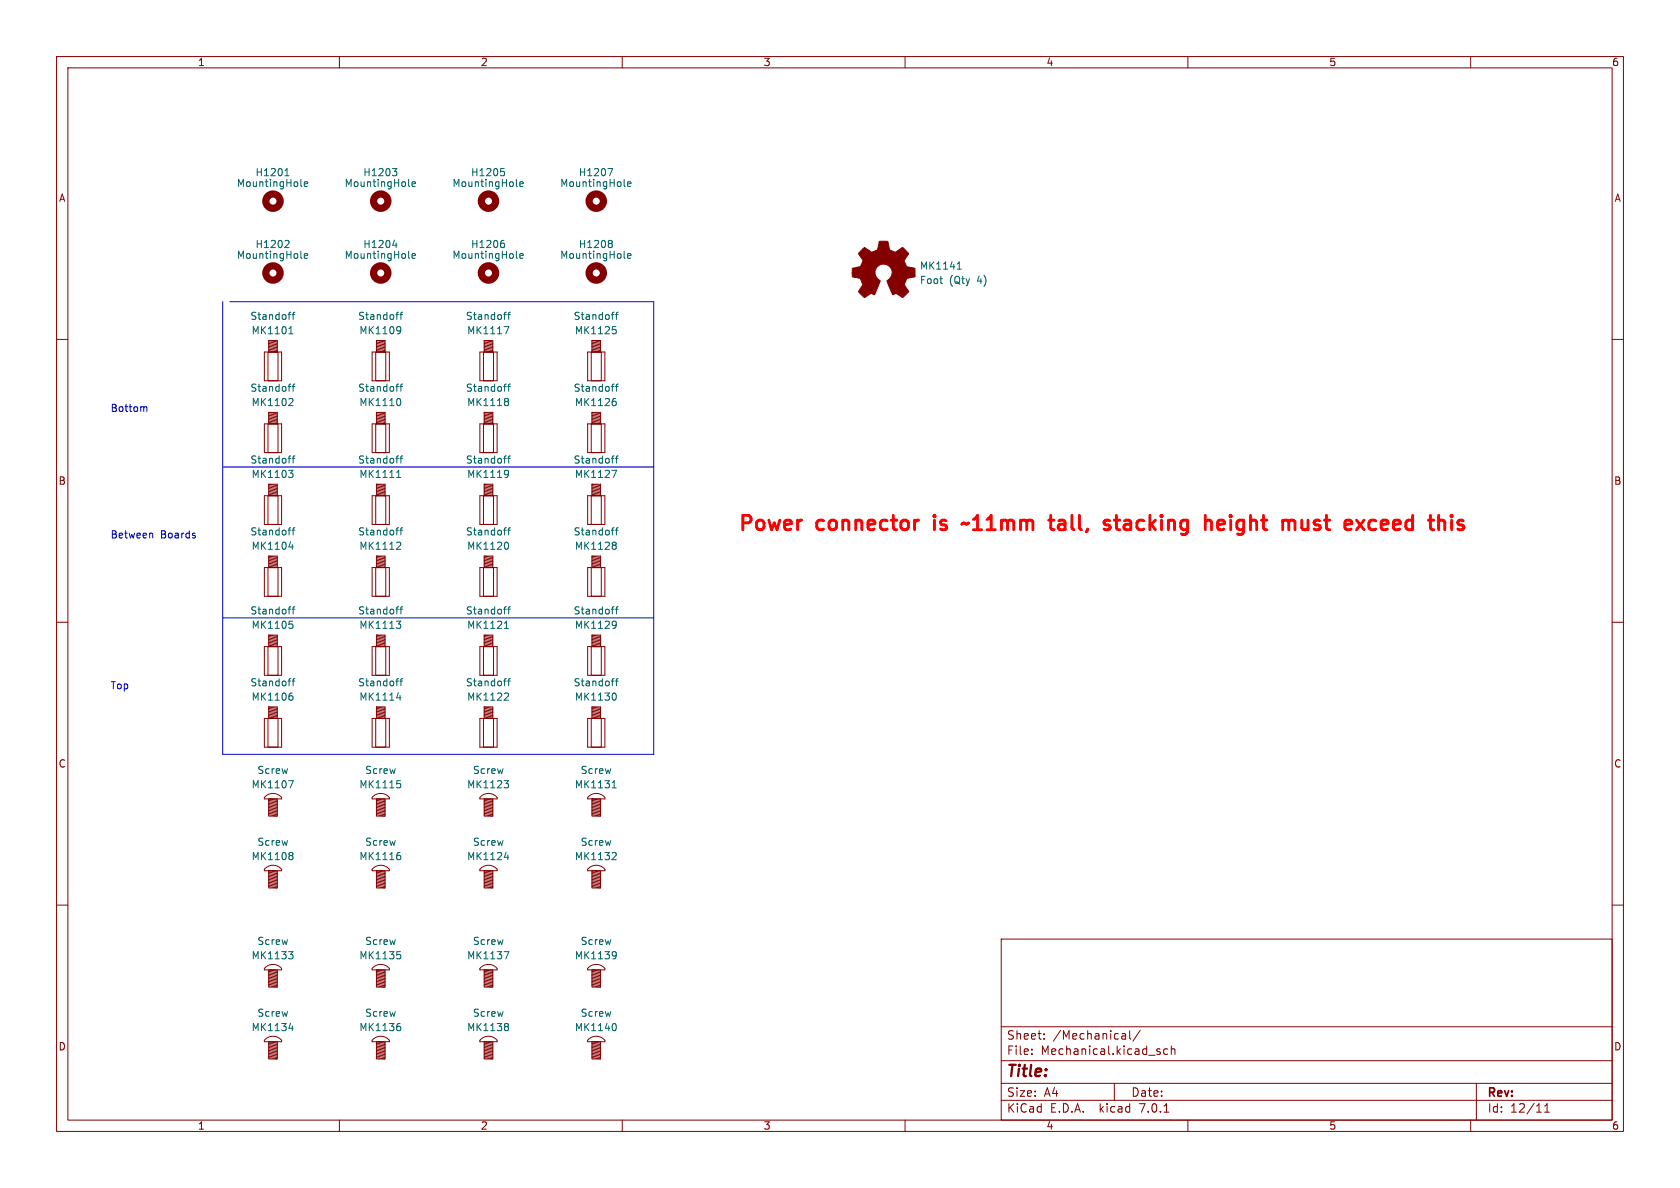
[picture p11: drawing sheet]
<svg xmlns="http://www.w3.org/2000/svg" width="297mm" height="210mm" viewBox="0 0 297 210" stroke-linecap="round" stroke-linejoin="round" font-family="sans-serif">
<g fill="none" stroke="#840000" stroke-width=".18">
<path d="M10 10h277v190h-277zM12 12h273v186h-273zM60 10v2M110 10v2M160 10v2M210 10v2M260 10v2M10 60h2M285 60h2M46.7 74.9v5.1zM46.7 74.9h3.1zM46.7 62.2v5.1z"/>
<path d="M46.7 62.2h3.1zM46.7 67.3h3.1zM47.4 74.9h1.7v5.1h-1.7zM47.4 62.2h1.7v5.1h-1.7zM47.5 74.9h1.5zM47.5 72.9v2zM47.5 72.9h1.5zM47.5 62.2h1.5zM47.5 60.2v2zM47.5 60.2h1.5zM47.5 74.7l1.5 .2M47.5 74.4l1.5 .3"/>
<path d="M47.5 74.2l1.5 .2M47.5 73.9l1.5 .3M47.5 73.7l1.5 .2M47.5 73.4l1.5 .3M47.5 73.2l1.5 .2M47.5 72.9l1.5 .3M47.5 62l1.5 .2M47.5 61.7l1.5 .3M47.5 61.5l1.5 .2M47.5 61.2l1.5 .3M47.5 61l1.5 .2M47.5 60.7l1.5 .3"/>
<path d="M47.5 60.5l1.5 .2M47.5 60.2l1.5 .3M49 72.9v2zM49 60.2v2zM49.8 74.9v5.1zM49.8 62.2v5.1zM65.8 74.9v5.1zM65.8 74.9h3zM65.8 62.2v5.1zM65.8 62.2h3zM65.8 67.3h3zM66.4 74.9h1.8v5.1h-1.8z"/>
<path d="M66.4 62.2h1.8v5.1h-1.8zM66.5 74.9h1.6zM66.5 72.9v2zM66.5 72.9h1.6zM66.5 62.2h1.6zM66.5 60.2v2zM66.5 60.2h1.6zM66.5 74.7l1.6 .2M66.5 74.4l1.6 .3M66.5 74.2l1.6 .2M66.5 73.9l1.6 .3M66.5 73.7l1.6 .2"/>
<path d="M66.5 73.4l1.6 .3M66.5 73.2l1.6 .2M66.5 72.9l1.6 .3M66.5 62l1.6 .2M66.5 61.7l1.6 .3M66.5 61.5l1.6 .2M66.5 61.2l1.6 .3M66.5 61l1.6 .2M66.5 60.7l1.6 .3M66.5 60.5l1.6 .2M66.5 60.2l1.6 .3M68.1 72.9v2z"/>
<path d="M68.1 60.2v2zM68.8 74.9v5.1zM68.8 62.2v5.1zM84.8 62.2v5.1zM84.8 62.2h3.1zM84.8 67.3h3.1zM84.8 74.9v5.1zM84.8 74.9h3.1zM85.5 62.2h1.7v5.1h-1.7zM85.5 74.9h1.7v5.1h-1.7zM85.6 62.2h1.5zM85.6 60.2v2z"/>
<path d="M85.6 60.2h1.5zM85.6 74.9h1.5zM85.6 72.9v2zM85.6 72.9h1.5zM85.6 62l1.5 .2M85.6 61.7l1.5 .3M85.6 61.5l1.5 .2M85.6 61.2l1.5 .3M85.6 61l1.5 .2M85.6 60.7l1.5 .3M85.6 60.5l1.5 .2M85.6 60.2l1.5 .3"/>
<path d="M85.6 74.7l1.5 .2M85.6 74.4l1.5 .3M85.6 74.2l1.5 .2M85.6 73.9l1.5 .3M85.6 73.7l1.5 .2M85.6 73.4l1.5 .3M85.6 73.2l1.5 .2M85.6 72.9l1.5 .3M87.1 60.2v2zM87.1 72.9v2zM87.9 62.2v5.1zM87.9 74.9v5.1z"/>
<path d="M103.9 74.9v5.1zM103.9 74.9h3zM103.9 62.2v5.1zM103.9 62.2h3zM103.9 67.3h3zM104.5 74.9h1.8v5.1h-1.8zM104.5 62.2h1.8v5.1h-1.8zM104.6 74.9h1.6zM104.6 72.9v2zM104.6 72.9h1.6zM104.6 62.2h1.6zM104.6 60.2v2z"/>
<path d="M104.6 60.2h1.6zM104.6 74.7l1.6 .2M104.6 74.4l1.6 .3M104.6 74.2l1.6 .2M104.6 73.9l1.6 .3M104.6 73.7l1.6 .2M104.6 73.4l1.6 .3M104.6 73.2l1.6 .2M104.6 72.9l1.6 .3M104.6 62l1.6 .2M104.6 61.7l1.6 .3M104.6 61.5l1.6 .2"/>
<path d="M104.6 61.2l1.6 .3M104.6 61l1.6 .2M104.6 60.7l1.6 .3M104.6 60.5l1.6 .2M104.6 60.2l1.6 .3M106.2 72.9v2zM106.2 60.2v2zM106.9 74.9v5.1zM106.9 62.2v5.1zM46.7 87.6v5.1zM46.7 87.6h3.1zM46.7 92.7h3.1z"/>
<path d="M46.7 80h3.1zM47.4 87.6h1.7v5.1h-1.7zM47.5 98.3v2zM47.5 98.3h1.5zM47.5 87.6h1.5zM47.5 85.6v2zM47.5 85.6h1.5zM47.5 99.8l1.5 .3M47.5 99.6l1.5 .2M47.5 99.3l1.5 .3M47.5 99.1l1.5 .2M47.5 98.8l1.5 .3"/>
<path d="M47.5 98.6l1.5 .2M47.5 98.3l1.5 .3M47.5 87.4l1.5 .2M47.5 87.1l1.5 .3M47.5 86.9l1.5 .2M47.5 86.6l1.5 .3M47.5 86.4l1.5 .2M47.5 86.1l1.5 .3M47.5 85.9l1.5 .2M47.5 85.6l1.5 .3M49 98.3v2zM49 85.6v2z"/>
<path d="M49.8 87.6v5.1zM65.8 80h3zM65.8 87.6v5.1zM65.8 87.6h3zM65.8 92.7h3zM66.4 87.6h1.8v5.1h-1.8zM66.5 98.3v2zM66.5 98.3h1.6zM66.5 87.6h1.6zM66.5 85.6v2zM66.5 85.6h1.6zM66.5 99.8l1.6 .3"/>
<path d="M66.5 99.6l1.6 .2M66.5 99.3l1.6 .3M66.5 99.1l1.6 .2M66.5 98.8l1.6 .3M66.5 98.6l1.6 .2M66.5 98.3l1.6 .3M66.5 87.4l1.6 .2M66.5 87.1l1.6 .3M66.5 86.9l1.6 .2M66.5 86.6l1.6 .3M66.5 86.4l1.6 .2M66.5 86.1l1.6 .3"/>
<path d="M66.5 85.9l1.6 .2M66.5 85.6l1.6 .3M68.1 98.3v2zM68.1 85.6v2zM68.8 87.6v5.1zM84.8 87.6v5.1zM84.8 87.6h3.1zM84.8 92.7h3.1zM84.8 80h3.1zM85.5 87.6h1.7v5.1h-1.7zM85.6 98.3v2zM85.6 98.3h1.5z"/>
<path d="M85.6 87.6h1.5zM85.6 85.6v2zM85.6 85.6h1.5zM85.6 99.8l1.5 .3M85.6 99.6l1.5 .2M85.6 99.3l1.5 .3M85.6 99.1l1.5 .2M85.6 98.8l1.5 .3M85.6 98.6l1.5 .2M85.6 98.3l1.5 .3M85.6 87.4l1.5 .2M85.6 87.1l1.5 .3"/>
<path d="M85.6 86.9l1.5 .2M85.6 86.6l1.5 .3M85.6 86.4l1.5 .2M85.6 86.1l1.5 .3M85.6 85.9l1.5 .2M85.6 85.6l1.5 .3M87.1 98.3v2zM87.1 85.6v2zM87.9 87.6v5.1zM103.9 80h3zM103.9 87.6v5.1zM103.9 87.6h3z"/>
<path d="M103.9 92.7h3zM104.5 87.6h1.8v5.1h-1.8zM104.6 98.3v2zM104.6 98.3h1.6zM104.6 87.6h1.6zM104.6 85.6v2zM104.6 85.6h1.6zM104.6 99.8l1.6 .3M104.6 99.6l1.6 .2M104.6 99.3l1.6 .3M104.6 99.1l1.6 .2M104.6 98.8l1.6 .3"/>
<path d="M104.6 98.6l1.6 .2M104.6 98.3l1.6 .3M104.6 87.4l1.6 .2M104.6 87.1l1.6 .3M104.6 86.9l1.6 .2M104.6 86.6l1.6 .3M104.6 86.4l1.6 .2M104.6 86.1l1.6 .3M104.6 85.9l1.6 .2M104.6 85.6l1.6 .3M106.2 98.3v2zM106.2 85.6v2z"/>
<path d="M106.9 87.6v5.1zM10 110h2M46.7 100.3v5.1zM46.7 100.3h3.1zM46.7 105.4h3.1zM46.7 114.3v5.1zM46.7 114.3h3.1zM46.7 119.4h3.1zM47.4 100.3h1.7v5.1h-1.7zM47.4 114.3h1.7v5.1h-1.7zM47.5 100.3h1.5zM47.5 114.3h1.5z"/>
<path d="M47.5 112.3v2zM47.5 112.3h1.5zM47.5 100.1l1.5 .2M47.5 114l1.5 .3M47.5 113.8l1.5 .2M47.5 113.5l1.5 .3M47.5 113.3l1.5 .2M47.5 113l1.5 .3M47.5 112.8l1.5 .2M47.5 112.5l1.5 .3M47.5 112.3l1.5 .2M49 112.3v2z"/>
<path d="M49.8 100.3v5.1zM49.8 114.3v5.1zM65.8 100.3v5.1zM65.8 100.3h3zM65.8 105.4h3zM65.8 114.3v5.1zM65.8 114.3h3zM65.8 119.4h3zM66.4 100.3h1.8v5.1h-1.8zM66.4 114.3h1.8v5.1h-1.8zM66.5 100.3h1.6zM66.5 114.3h1.6z"/>
<path d="M66.5 112.3v2zM66.5 112.3h1.6zM66.5 100.1l1.6 .2M66.5 114l1.6 .3M66.5 113.8l1.6 .2M66.5 113.5l1.6 .3M66.5 113.3l1.6 .2M66.5 113l1.6 .3M66.5 112.8l1.6 .2M66.5 112.5l1.6 .3M66.5 112.3l1.6 .2M68.1 112.3v2z"/>
<path d="M68.8 100.3v5.1zM68.8 114.3v5.1zM84.8 100.3v5.1zM84.8 100.3h3.1zM84.8 105.4h3.1zM84.8 114.3v5.1zM84.8 114.3h3.1zM84.8 119.4h3.1zM85.5 100.3h1.7v5.1h-1.7zM85.5 114.3h1.7v5.1h-1.7zM85.6 100.3h1.5zM85.6 114.3h1.5z"/>
<path d="M85.6 112.3v2zM85.6 112.3h1.5zM85.6 100.1l1.5 .2M85.6 114l1.5 .3M85.6 113.8l1.5 .2M85.6 113.5l1.5 .3M85.6 113.3l1.5 .2M85.6 113l1.5 .3M85.6 112.8l1.5 .2M85.6 112.5l1.5 .3M85.6 112.3l1.5 .2M87.1 112.3v2z"/>
<path d="M87.9 100.3v5.1zM87.9 114.3v5.1zM103.9 100.3v5.1zM103.9 100.3h3zM103.9 105.4h3zM103.9 114.3v5.1zM103.9 114.3h3zM103.9 119.4h3zM104.5 100.3h1.8v5.1h-1.8zM104.5 114.3h1.8v5.1h-1.8zM104.6 100.3h1.6zM104.6 114.3h1.6z"/>
<path d="M104.6 112.3v2zM104.6 112.3h1.6zM104.6 100.1l1.6 .2M104.6 114l1.6 .3M104.6 113.8l1.6 .2M104.6 113.5l1.6 .3M104.6 113.3l1.6 .2M104.6 113l1.6 .3M104.6 112.8l1.6 .2M104.6 112.5l1.6 .3M104.6 112.3l1.6 .2M106.2 112.3v2z"/>
<path d="M106.9 100.3v5.1zM106.9 114.3v5.1zM285 110h2M46.7 127v5.1zM46.7 127h3.1zM46.7 132.1h3.1zM47.4 127h1.7v5.1h-1.7zM47.5 127h1.5zM47.5 125v2zM47.5 125h1.5zM47.5 126.7l1.5 .3M47.5 126.5l1.5 .2"/>
<path d="M47.5 126.2l1.5 .3M47.5 126l1.5 .2M47.5 125.7l1.5 .3M47.5 125.5l1.5 .2M47.5 125.2l1.5 .3M47.5 125l1.5 .2M49 125v2zM49.8 127v5.1zM65.8 127v5.1zM65.8 127h3zM65.8 132.1h3zM66.4 127h1.8v5.1h-1.8z"/>
<path d="M66.5 127h1.6zM66.5 125v2zM66.5 125h1.6zM66.5 126.7l1.6 .3M66.5 126.5l1.6 .2M66.5 126.2l1.6 .3M66.5 126l1.6 .2M66.5 125.7l1.6 .3M66.5 125.5l1.6 .2M66.5 125.2l1.6 .3M66.5 125l1.6 .2M68.1 125v2z"/>
<path d="M68.8 127v5.1zM84.8 127v5.1zM84.8 127h3.1zM84.8 132.1h3.1zM85.5 127h1.7v5.1h-1.7zM85.6 127h1.5zM85.6 125v2zM85.6 125h1.5zM85.6 126.7l1.5 .3M85.6 126.5l1.5 .2M85.6 126.2l1.5 .3M85.6 126l1.5 .2"/>
<path d="M85.6 125.7l1.5 .3M85.6 125.5l1.5 .2M85.6 125.2l1.5 .3M85.6 125l1.5 .2M87.1 125v2zM87.9 127v5.1zM103.9 127v5.1zM103.9 127h3zM103.9 132.1h3zM104.5 127h1.8v5.1h-1.8zM104.6 127h1.6zM104.6 125v2z"/>
<path d="M104.6 125h1.6zM104.6 126.7l1.6 .3M104.6 126.5l1.6 .2M104.6 126.2l1.6 .3M104.6 126l1.6 .2M104.6 125.7l1.6 .3M104.6 125.5l1.6 .2M104.6 125.2l1.6 .3M104.6 125l1.6 .2M106.2 125v2zM106.9 127v5.1zM10 160h2"/>
<path d="M46.9 153.5a1.98 1.98 0 0 1 2.9 .2v.2h-3.1zM46.9 140.8a1.98 1.98 0 0 1 2.9 .2v.2h-3.1zM47.5 153.9h1.5v3.1h-1.5zM47.5 141.2h1.5v3.1h-1.5zM47.5 156.7l1.5 .3M47.5 156.5l1.5 .2M47.5 156.2l1.5 .3M47.5 156l1.5 .2M47.5 155.7l1.5 .3M47.5 155.4l1.5 .3M47.5 155.2l1.5 .2M47.5 154.9l1.5 .3"/>
<path d="M47.5 154.7l1.5 .2M47.5 154.4l1.5 .3M47.5 154.2l1.5 .2M47.5 153.9l1.5 .3M47.5 144l1.5 .3M47.5 143.8l1.5 .2M47.5 143.5l1.5 .3M47.5 143.3l1.5 .2M47.5 143l1.5 .3M47.5 142.7l1.5 .3M47.5 142.5l1.5 .2M47.5 142.2l1.5 .3"/>
<path d="M47.5 142l1.5 .2M47.5 141.7l1.5 .3M47.5 141.5l1.5 .2M47.5 141.2l1.5 .3M65.9 140.8a1.98 1.98 0 0 1 2.9 .2v.2h-3zM65.9 153.5a1.98 1.98 0 0 1 2.9 .2v.2h-3zM66.5 141.2h1.6v3.1h-1.6zM66.5 153.9h1.6v3.1h-1.6zM66.5 144l1.6 .3M66.5 143.8l1.6 .2M66.5 143.5l1.6 .3M66.5 143.3l1.6 .2"/>
<path d="M66.5 143l1.6 .3M66.5 142.7l1.6 .3M66.5 142.5l1.6 .2M66.5 142.2l1.6 .3M66.5 142l1.6 .2M66.5 141.7l1.6 .3M66.5 141.5l1.6 .2M66.5 141.2l1.6 .3M66.5 156.7l1.6 .3M66.5 156.5l1.6 .2M66.5 156.2l1.6 .3M66.5 156l1.6 .2"/>
<path d="M66.5 155.7l1.6 .3M66.5 155.4l1.6 .3M66.5 155.2l1.6 .2M66.5 154.9l1.6 .3M66.5 154.7l1.6 .2M66.5 154.4l1.6 .3M66.5 154.2l1.6 .2M66.5 153.9l1.6 .3M85 153.5a1.98 1.98 0 0 1 2.9 .2v.2h-3.1zM85 140.8a1.98 1.98 0 0 1 2.9 .2v.2h-3.1zM85.6 153.9h1.5v3.1h-1.5zM85.6 141.2h1.5v3.1h-1.5z"/>
<path d="M85.6 156.7l1.5 .3M85.6 156.5l1.5 .2M85.6 156.2l1.5 .3M85.6 156l1.5 .2M85.6 155.7l1.5 .3M85.6 155.4l1.5 .3M85.6 155.2l1.5 .2M85.6 154.9l1.5 .3M85.6 154.7l1.5 .2M85.6 154.4l1.5 .3M85.6 154.2l1.5 .2M85.6 153.9l1.5 .3"/>
<path d="M85.6 144l1.5 .3M85.6 143.8l1.5 .2M85.6 143.5l1.5 .3M85.6 143.3l1.5 .2M85.6 143l1.5 .3M85.6 142.7l1.5 .3M85.6 142.5l1.5 .2M85.6 142.2l1.5 .3M85.6 142l1.5 .2M85.6 141.7l1.5 .3M85.6 141.5l1.5 .2M85.6 141.2l1.5 .3"/>
<path d="M104 153.5a1.98 1.98 0 0 1 2.9 .2v.2h-3zM104 140.8a1.98 1.98 0 0 1 2.9 .2v.2h-3zM104.6 153.9h1.6v3.1h-1.6zM104.6 141.2h1.6v3.1h-1.6zM104.6 156.7l1.6 .3M104.6 156.5l1.6 .2M104.6 156.2l1.6 .3M104.6 156l1.6 .2M104.6 155.7l1.6 .3M104.6 155.4l1.6 .3M104.6 155.2l1.6 .2M104.6 154.9l1.6 .3"/>
<path d="M104.6 154.7l1.6 .2M104.6 154.4l1.6 .3M104.6 154.2l1.6 .2M104.6 153.9l1.6 .3M104.6 144l1.6 .3M104.6 143.8l1.6 .2M104.6 143.5l1.6 .3M104.6 143.3l1.6 .2M104.6 143l1.6 .3M104.6 142.7l1.6 .3M104.6 142.5l1.6 .2M104.6 142.2l1.6 .3"/>
<path d="M104.6 142l1.6 .2M104.6 141.7l1.6 .3M104.6 141.5l1.6 .2M104.6 141.2l1.6 .3M285 160h2M46.9 171.1a1.98 1.98 0 0 1 2.9 .1v.3h-3.1zM47.5 171.5h1.5v3h-1.5zM47.5 174.2l1.5 .3M47.5 174l1.5 .2M47.5 173.7l1.5 .3M47.5 173.5l1.5 .2M47.5 173.2l1.5 .3"/>
<path d="M47.5 173l1.5 .2M47.5 172.7l1.5 .3M47.5 172.5l1.5 .2M47.5 172.2l1.5 .3M47.5 172l1.5 .2M47.5 171.7l1.5 .3M47.5 171.5l1.5 .2M65.9 171.1a1.98 1.98 0 0 1 2.9 .1v.3h-3zM66.5 171.5h1.6v3h-1.6zM66.5 174.2l1.6 .3M66.5 174l1.6 .2M66.5 173.7l1.6 .3"/>
<path d="M66.5 173.5l1.6 .2M66.5 173.2l1.6 .3M66.5 173l1.6 .2M66.5 172.7l1.6 .3M66.5 172.5l1.6 .2M66.5 172.2l1.6 .3M66.5 172l1.6 .2M66.5 171.7l1.6 .3M66.5 171.5l1.6 .2M85 171.1a1.98 1.98 0 0 1 2.9 .1v.3h-3.1zM85.6 171.5h1.5v3h-1.5zM85.6 174.2l1.5 .3"/>
<path d="M85.6 174l1.5 .2M85.6 173.7l1.5 .3M85.6 173.5l1.5 .2M85.6 173.2l1.5 .3M85.6 173l1.5 .2M85.6 172.7l1.5 .3M85.6 172.5l1.5 .2M85.6 172.2l1.5 .3M85.6 172l1.5 .2M85.6 171.7l1.5 .3M85.6 171.5l1.5 .2M104 171.1a1.98 1.98 0 0 1 2.9 .1v.3h-3z"/>
<path d="M104.6 171.5h1.6v3h-1.6zM104.6 174.2l1.6 .3M104.6 174l1.6 .2M104.6 173.7l1.6 .3M104.6 173.5l1.6 .2M104.6 173.2l1.6 .3M104.6 173l1.6 .2M104.6 172.7l1.6 .3M104.6 172.5l1.6 .2M104.6 172.2l1.6 .3M104.6 172l1.6 .2M104.6 171.7l1.6 .3"/>
<path d="M104.6 171.5l1.6 .2M177 166h108v32h-108zM46.9 183.8a1.98 1.98 0 0 1 2.9 .1v.3h-3.1zM47.5 184.2h1.5v3h-1.5zM47.5 186.9l1.5 .3M47.5 186.7l1.5 .2M47.5 186.4l1.5 .3M47.5 186.2l1.5 .2M47.5 185.9l1.5 .3M47.5 185.7l1.5 .2M47.5 185.4l1.5 .3M47.5 185.2l1.5 .2"/>
<path d="M47.5 184.9l1.5 .3M47.5 184.7l1.5 .2M47.5 184.4l1.5 .3M47.5 184.2l1.5 .2M60 198v2M65.9 183.8a1.98 1.98 0 0 1 2.9 .1v.3h-3zM66.5 184.2h1.6v3h-1.6zM66.5 186.9l1.6 .3M66.5 186.7l1.6 .2M66.5 186.4l1.6 .3M66.5 186.2l1.6 .2M66.5 185.9l1.6 .3"/>
<path d="M66.5 185.7l1.6 .2M66.5 185.4l1.6 .3M66.5 185.2l1.6 .2M66.5 184.9l1.6 .3M66.5 184.7l1.6 .2M66.5 184.4l1.6 .3M66.5 184.2l1.6 .2M85 183.8a1.98 1.98 0 0 1 2.9 .1v.3h-3.1zM85.6 184.2h1.5v3h-1.5zM85.6 186.9l1.5 .3M85.6 186.7l1.5 .2M85.6 186.4l1.5 .3"/>
<path d="M85.6 186.2l1.5 .2M85.6 185.9l1.5 .3M85.6 185.7l1.5 .2M85.6 185.4l1.5 .3M85.6 185.2l1.5 .2M85.6 184.9l1.5 .3M85.6 184.7l1.5 .2M85.6 184.4l1.5 .3M85.6 184.2l1.5 .2M104 183.8a1.98 1.98 0 0 1 2.9 .1v.3h-3zM104.6 184.2h1.6v3h-1.6zM104.6 186.9l1.6 .3"/>
<path d="M104.6 186.7l1.6 .2M104.6 186.4l1.6 .3M104.6 186.2l1.6 .2M104.6 185.9l1.6 .3M104.6 185.7l1.6 .2M104.6 185.4l1.6 .3M104.6 185.2l1.6 .2M104.6 184.9l1.6 .3M104.6 184.7l1.6 .2M104.6 184.4l1.6 .3M104.6 184.2l1.6 .2M110 198v2"/>
<path d="M160 198v2M177 194.5h108M177 191.5h108M177 187.5h108M177 181.5h108M182.4 186.3v.1M182.4 185.5v.1M184.6 183.6v.1M184.6 182.8v.1M197 191.5v3M198.5 182.7h.3l.2 .2v.8M199 183.6l-.5 .1"/>
<path d="M199 183.1h-.5M199.7 182.2v1.3l.2 .2M201.6 182.1l-1.3 2M204.9 185.9l.2 .2-.2 .3M204.9 185.4l.2 .1M205.8 196.6h.8M206.4 185.5l-.4-.1-.3 .3v.4l.2 .2h.5M207.1 185.5l.2-.1 .3 .1 .1 .9M207.1 184.9v1.5M210 198v2M260 198v2M261 191.5v6.5"/>
<path d="M273.1 196.6h.8M273.1 195.5l.4-.4v1.5"/>
</g>
<g fill="none" stroke="#006464" stroke-width=".18">
<path d="M50.4 31.1h.7M50.5 30.1l.2-.3v1.3M53.2 32.9l.2 .1M53.8 32.5l.6-.1-.1-.2-.3-.1-.2 .2 .1 .6h.4M69.4 29.8h.8l-.5 .5M69.9 30.3l.3 .2v.3l-.3 .3M72.3 32.9l.1 .1M72.8 32.5l.6-.1v-.2l-.4-.1-.2 .2 .1 .6h.5M88.5 29.8h.6M89 30.3l.2 .2v.3l-.2 .3M91.3 32.9l.2 .1M91.9 32.5l.6-.1-.1-.2-.3-.1-.2 .2 .1 .6h.4"/>
<path d="M107.5 29.8h.8l-.5 1.3M110.4 32.9l.1 .1M110.9 32.5l.6-.1v-.2l-.4-.1-.2 .2 .1 .6h.5M50.6 42.5l.4 .1 .1 .3-.8 .9h.8M50.9 55.6h.5M51.1 59h.7M51.2 58l.2-.3v1.3M51.3 55.2h.1M51.6 55.6h.5M52.1 55.2l-.3 .2v1.1M53.2 45.6l.2 .1M53.8 45.2l.6-.1-.1-.2-.3-.1-.2 .2 .1 .6h.4"/>
<path d="M69.4 43.3h.8M70 55.6h.5M70 42.9v.9M70.3 55.2h.2M70.4 57.7l.4 .2a.84 .84 0 0 1-.3 1.1M70.7 55.6h.5M70.8 58.3l-.2 .2h-.2M71.2 55.2l-.3 .2v1.1M72.3 45.6l.1 .1M72.8 45.2l.6-.1v-.2l-.4-.1-.2 .2 .1 .6h.5M88.8 42.5h.3M89 43l.2 .2v.3l-.2 .3"/>
<path d="M89 55.6h.5M89.1 57.7h.9l-.6 1.3M89.4 55.2h.1M89.7 55.6h.5M90.2 55.2l-.3 .2v1.1M91.3 45.6l.2 .1M91.9 45.2l.6-.1-.1-.2-.3-.1-.2 .2 .1 .6h.4M108 42.5l.3 .2-.3 .3 .3 .3v.2l-.3 .3M108.1 55.6h.5M108.3 57.7h.6M108.4 58.2h.3l.2 .3v.4l-.5 .1M108.4 55.2h.2"/>
<path d="M108.8 55.6h.5M109.3 55.2l-.3 .2v1.1M110.4 45.6l.1 .1M110.9 45.2l.6-.1v-.2l-.4-.1-.2 .2 .1 .6h.5M169.2 47.6h.7M169.3 46.6l.3-.3v1.3M50.9 68.3h.5M51.3 70.4l.4 .1 .1 .3-.8 .9h.8M51.3 67.9h.1M51.6 68.3h.5M52.1 67.9l-.3 .2v1.1M70 68.3h.5"/>
<path d="M70.3 67.9h.2M70.5 70.4a.79 .79 0 0 1 0 1.3M70.7 68.3h.5M71.2 67.9l-.3 .2v1.1M89 68.3h.5M89.4 67.9h.1M89.4 70.4h.3l.2 .3-.2 .3M89.4 71h.3M89.7 71l.2 .2v.3l-.2 .2h-.3M89.7 68.3h.5M90.2 67.9l-.3 .2v1.1M108.1 68.3h.5"/>
<path d="M108.4 67.9h.2M108.5 70.9h.2l.2 .3v.4l-.4 .1M108.6 70.4h.2M108.8 68.3h.5M109.3 67.9l-.3 .2v1.1M50.9 93.7h.5M50.9 81h.5M51 83.1h.8l-.4 .5M51.1 96.7h.8M51.3 93.3h.1M51.3 80.6h.1M51.6 83.6l.2 .3v.3l-.2 .2"/>
<path d="M51.6 93.7h.5M51.6 81h.5M51.7 96.3v.8M52.1 93.3l-.3 .2v1.1M52.1 80.6l-.3 .2v1.1M70 93.7h.5M70 81h.5M70.1 84.4h.7M70.2 83.4l.3-.3v1.3M70.3 95.8l.4 .1 .1 .3-.7 .9h.7M70.3 93.3h.2M70.3 80.6h.2"/>
<path d="M70.7 93.7h.5M70.7 81h.5M71.2 93.3l-.3 .2v1.1M71.2 80.6l-.3 .2v1.1M89 93.7h.5M89 81h.5M89.4 93.3h.1M89.4 80.6h.1M89.4 83.1l.4 .2a.84 .84 0 0 1-.3 1.1M89.6 95.8a.79 .79 0 0 1 0 1.3M89.7 93.7h.5M89.7 81h.5"/>
<path d="M89.9 83.7l-.2 .2h-.3M90.2 93.3l-.3 .2v1.1M90.2 80.6l-.3 .2v1.1M108.1 93.7h.5M108.1 81h.5M108.2 83.1h.8l-.5 1.3M108.4 93.3h.2M108.4 80.6h.2M108.5 95.8h.2l.2 .3-.2 .3M108.5 96.4h.2M108.7 96.4l.2 .2v.3l-.2 .2h-.2M108.8 93.7h.5"/>
<path d="M108.8 81h.5M109.3 93.3l-.3 .2v1.1M109.3 80.6l-.3 .2v1.1M50.9 107.7h.5M51.1 109.8h.6M51.3 110.3h.3l.2 .2-.1 .5-.4 .1M51.3 120h.1M51.3 107.3h.1M51.6 107.7h.5M52.1 107.3l-.3 .1v1.1M52.1 120l-.3 .1v1.1M70 107.7h.5"/>
<path d="M70.1 109.8h.7l-.4 .5M70.3 120h.2M70.3 107.3h.2M70.6 110.3l.2 .2v.3l-.2 .3M70.7 107.7h.5M71.2 120l-.3 .1v1.1M71.2 107.3l-.3 .1v1.1M89 107.7h.5M89.2 111.1h.7M89.3 110.1l.2-.3v1.3M89.4 120h.1M89.4 107.3h.1"/>
<path d="M89.7 107.7h.5M90.2 120l-.3 .1v1.1M90.2 107.3l-.3 .1v1.1M108.1 107.7h.5M108.4 120h.2M108.4 107.3h.2M108.5 109.8l.4 .1a.84 .84 0 0 1-.3 1.2M108.8 107.7h.5M108.9 110.4l-.2 .2h-.2M109.3 120l-.3 .1v1.1M109.3 107.3l-.3 .1v1.1M50.9 120.4h.5"/>
<path d="M51 138h.9l-.6 1.3M51.3 123h.3l.2 .2-.1 .5-.4 .1M51.4 122.5h.3M51.6 120.4h.5M70 120.4h.5M70.1 123.4h.8M70.2 138h.6M70.3 138.5h.3l.2 .2v.5l-.5 .1M70.7 120.4h.5M70.7 122.9v.9M89 120.4h.5M89.1 138h.8l-.4 .5"/>
<path d="M89.4 122.5l.4 .1 .1 .3-.8 .9h.8M89.7 138.5l.2 .2v.3l-.2 .3M89.7 120.4h.5M108.1 120.4h.5M108.2 139.3h.7M108.3 138.3l.3-.3v1.3M108.6 122.5a.79 .79 0 0 1 0 1.3M108.8 120.4h.5M51.3 150.7l.4 .1 .1 .1-.2 .3M51.3 151.2h.3M51.6 151.2l.2 .3v.2l-.2 .3h-.3M70.4 151.2h.3l.1 .2v.5l-.4 .1"/>
<path d="M70.5 150.7h.2M89.2 151.5h.8M89.8 151.1v.9M108.4 150.7l.4 .1 .1 .3-.7 .9h.7M51 168.2h.8l-.4 .5M51.6 168.7l.2 .3v.3l-.2 .2M70.2 168.2h.6M70.3 168.7h.3l.2 .3v.4l-.5 .1M89.1 168.2h.9l-.6 1.3M108.5 168.2l.4 .1a.84 .84 0 0 1-.3 1.2M108.9 168.8l-.2 .2h-.2M51.1 181.8h.8"/>
<path d="M51.7 181.4v.8M70.4 181.4h.2l.2 .3v.4l-.4 .1M70.5 180.9h.2M89.4 180.9h.3l.2 .3-.2 .3M89.4 181.5h.3M89.7 181.5l.2 .2v.3l-.2 .2h-.3M108.6 180.9a.79 .79 0 0 1 0 1.3"/>
</g>
<g fill="none" stroke="#840000" stroke-width="1.3">
<circle cx="48.3" cy="35.6" r="1.27"/>
<circle cx="67.3" cy="35.6" r="1.27"/>
<circle cx="86.4" cy="35.6" r="1.27"/>
<circle cx="105.4" cy="35.6" r="1.27"/>
<circle cx="48.3" cy="48.3" r="1.27"/>
<circle cx="67.3" cy="48.3" r="1.27"/>
<circle cx="86.4" cy="48.3" r="1.27"/>
<circle cx="105.4" cy="48.3" r="1.27"/>
</g>
<path d="M152.3 44.2l.6-.5 .8 .6a.62 .62 0 0 0 1 0l.2-.1a1.62 1.62 0 0 0 .5-1.3l.1-.3 1.4 .1 .2 .7a.74 .74 0 0 0 .7 1l.5 .2 1.3-.9 1 1.1-.4 .7a.75 .75 0 0 0-.1 1.2l.2 .4 1.4 .3 .1 1.5-1.4 .3-.1 .1a1.23 1.23 0 0 0-.3 1.2l.7 1-.1 .2-1 .9-.9-.5a.54 .54 0 0 0-.8 0l-1.1-2.4a2.33 2.33 0 0 0 .9-1.9 1.54 1.54 0 0 0-2.5-.7 1.54 1.54 0 0 0 .4 2.6l-1 2.4a.69 .69 0 0 0-1.2 .1l-.6 .4-1-1.1 .8-1.2-.3-.5a.71 .71 0 0 0-.9-.7l-.7-.2v-1.5l.4-.1a1.11 1.11 0 0 0 1.2-.7 .72 .72 0 0 0-.2-1.2l-.3-.6z" fill="#840000" stroke="#840000" stroke-width=".18"/>
<g fill="none" stroke="#f00" stroke-width=".51">
<path d="M165.2 91.1l-.1 .1 .1 .1M170.1 92.6l.3-.2 .5 .3 .2-.1M185.4 91.9h1M185.8 91.1v2.2l.1 .2 .5 .1M195.2 92.4l.3 .4 .7 .1 .1 .3-.1 .3-.3 .1-.7-.1M196.2 92.1l-.7-.2-.3 .4M197 91.9h1M197.4 91.1v2.2l.1 .2M213.8 91.9l.4 .4v1.3M216.1 91.9h-.5l-.3 .4v1l.1 .2 .7 .1M216.5 92.6l-1.2 .2M228.8 92.1l.1 .2v1.3"/>
<path d="M230.1 91.9v1.4l.4 .3M239.8 91.9l1.3 1.7M241.1 91.9l-1.3 1.7M242.2 92.1l-.2 .3v.8l.2 .3M256.6 91.1v.2M256.6 91.9v1.7M256.6 91.1l-.1 .1 .1 .1M256.6 91.1l.1 .1-.1 .1M257.7 93.5l.3 .1M258.1 91.9l-.4 .4 .1 .4 .3 .1"/>
</g>
<path d="M39.4 53.3v80.1h76.2v-80.1h-75M25.6 71.9l.4 .2v.6M26.9 94.3l.1 .8M34.5 94.7v.3M39.4 82.6h76.2M39.4 109.2h76.2" fill="none" stroke="#0000c2" stroke-width=".18"/>
<g font-size="3.5" fill="#f00">
<text x="130.7" y="94">Power</text>
<text x="144.7" y="94">connector</text>
<text x="166.1" y="94">is</text>
<text x="172.1" y="94">~11mm</text>
<text x="188.2" y="94">tall,</text>
<text x="198.5" y="94">stacking</text>
<text x="217.1" y="94">height</text>
<text x="231.5" y="94">must</text>
<text x="243.4" y="94">exceed</text>
<text x="259.1" y="94">this</text>
</g>
<text font-size="2.8" fill="#840000" x="178" y="190.8">Title:</text>
<g font-size="2.1" fill="#840000">
<text x="178" y="183.9">Sheet:</text>
<text x="186.2" y="183.9">/Mechanical/</text>
<text x="178" y="186.6">File:</text>
<text x="184" y="186.6">Mechanical.kicad_sch</text>
<text x="178" y="196.8">KiCad</text>
<text x="178" y="194">Size:</text>
<text x="184.6" y="194">A4</text>
<text x="185.7" y="196.8">E.D.A.</text>
<text x="194.4" y="196.8">kicad</text>
<text x="200" y="194">Date:</text>
<text x="201.5" y="196.8">7.0.1</text>
<text x="263" y="194.2">Rev:</text>
<text x="263" y="196.8">Id:</text>
<text x="267" y="196.8">12/11</text>
</g>
<g font-size="1.8" fill="#840000">
<text x="35" y="11.8">1</text>
<text x="85" y="11.8">2</text>
<text x="135" y="11.8">3</text>
<text x="185" y="11.8">4</text>
<text x="235" y="11.8">5</text>
<text x="285" y="11.8">6</text>
<text x="10.4" y="35.8">A</text>
<text x="285.4" y="35.8">A</text>
<text x="10.3" y="85.8">B</text>
<text x="285.3" y="85.8">B</text>
<text x="10.3" y="135.8">C</text>
<text x="285.3" y="135.8">C</text>
<text x="10.3" y="185.8">D</text>
<text x="285.3" y="185.8">D</text>
<text x="35" y="199.8">1</text>
<text x="85" y="199.8">2</text>
<text x="135" y="199.8">3</text>
<text x="185" y="199.8">4</text>
<text x="235" y="199.8">5</text>
<text x="285" y="199.8">6</text>
</g>
<g font-size="1.8" fill="#006464">
<text x="41.8" y="33.2">MountingHole</text>
<text x="45.1" y="31.3">H1201</text>
<text x="60.9" y="33.2">MountingHole</text>
<text x="64.2" y="31.3">H1203</text>
<text x="79.9" y="33.2">MountingHole</text>
<text x="83.2" y="31.3">H1205</text>
<text x="99" y="33.2">MountingHole</text>
<text x="102.3" y="31.3">H1207</text>
<text x="41.8" y="45.9">MountingHole</text>
<text x="45.1" y="44">H1202</text>
<text x="60.9" y="45.9">MountingHole</text>
<text x="64.2" y="44">H1204</text>
<text x="79.9" y="45.9">MountingHole</text>
<text x="83.2" y="44">H1206</text>
<text x="99" y="45.9">MountingHole</text>
<text x="102.3" y="44">H1208</text>
<text x="162.6" y="47.8">MK1141</text>
<text x="162.6" y="50.4">Foot</text>
<text x="167.8" y="50.4">(Qty</text>
<text x="172.7" y="50.4">4)</text>
<text x="44.2" y="56.7">Standoff</text>
<text x="44.4" y="59.2">MK1101</text>
<text x="63.3" y="56.7">Standoff</text>
<text x="63.5" y="59.2">MK1109</text>
<text x="82.3" y="56.7">Standoff</text>
<text x="82.5" y="59.2">MK1117</text>
<text x="101.4" y="56.7">Standoff</text>
<text x="101.6" y="59.2">MK1125</text>
<text x="44.2" y="69.4">Standoff</text>
<text x="44.4" y="71.9">MK1102</text>
<text x="63.3" y="69.4">Standoff</text>
<text x="63.5" y="71.9">MK1110</text>
<text x="82.3" y="69.4">Standoff</text>
<text x="82.5" y="71.9">MK1118</text>
<text x="101.4" y="69.4">Standoff</text>
<text x="101.6" y="71.9">MK1126</text>
<text x="44.2" y="82.1">Standoff</text>
<text x="63.3" y="82.1">Standoff</text>
<text x="82.3" y="82.1">Standoff</text>
<text x="101.4" y="82.1">Standoff</text>
<text x="44.4" y="84.6">MK1103</text>
<text x="63.5" y="84.6">MK1111</text>
<text x="82.5" y="84.6">MK1119</text>
<text x="101.6" y="84.6">MK1127</text>
<text x="44.2" y="94.8">Standoff</text>
<text x="63.3" y="94.8">Standoff</text>
<text x="82.3" y="94.8">Standoff</text>
<text x="101.4" y="94.8">Standoff</text>
<text x="44.4" y="97.3">MK1104</text>
<text x="63.5" y="97.3">MK1112</text>
<text x="82.5" y="97.3">MK1120</text>
<text x="101.6" y="97.3">MK1128</text>
<text x="44.2" y="108.8">Standoff</text>
<text x="44.4" y="111.3">MK1105</text>
<text x="63.3" y="108.8">Standoff</text>
<text x="63.5" y="111.3">MK1113</text>
<text x="82.3" y="108.8">Standoff</text>
<text x="82.5" y="111.3">MK1121</text>
<text x="101.4" y="108.8">Standoff</text>
<text x="101.6" y="111.3">MK1129</text>
<text x="44.2" y="121.5">Standoff</text>
<text x="44.4" y="124">MK1106</text>
<text x="63.3" y="121.5">Standoff</text>
<text x="63.5" y="124">MK1114</text>
<text x="82.3" y="121.5">Standoff</text>
<text x="82.5" y="124">MK1122</text>
<text x="101.4" y="121.5">Standoff</text>
<text x="101.6" y="124">MK1130</text>
<text x="45.4" y="137">Screw</text>
<text x="64.5" y="137">Screw</text>
<text x="83.5" y="137">Screw</text>
<text x="102.6" y="137">Screw</text>
<text x="44.4" y="139.5">MK1107</text>
<text x="63.5" y="139.5">MK1115</text>
<text x="82.5" y="139.5">MK1123</text>
<text x="101.6" y="139.5">MK1131</text>
<text x="45.4" y="149.7">Screw</text>
<text x="64.5" y="149.7">Screw</text>
<text x="83.5" y="149.7">Screw</text>
<text x="102.6" y="149.7">Screw</text>
<text x="44.4" y="152.2">MK1108</text>
<text x="63.5" y="152.2">MK1116</text>
<text x="82.5" y="152.2">MK1124</text>
<text x="101.6" y="152.2">MK1132</text>
<text x="45.4" y="167.2">Screw</text>
<text x="64.5" y="167.2">Screw</text>
<text x="83.5" y="167.2">Screw</text>
<text x="102.6" y="167.2">Screw</text>
<text x="44.4" y="169.7">MK1133</text>
<text x="63.5" y="169.7">MK1135</text>
<text x="82.5" y="169.7">MK1137</text>
<text x="101.6" y="169.7">MK1139</text>
<text x="45.4" y="179.9">Screw</text>
<text x="64.5" y="179.9">Screw</text>
<text x="83.5" y="179.9">Screw</text>
<text x="102.6" y="179.9">Screw</text>
<text x="44.4" y="182.4">MK1134</text>
<text x="63.5" y="182.4">MK1136</text>
<text x="82.5" y="182.4">MK1138</text>
<text x="101.6" y="182.4">MK1140</text>
</g>
<g font-size="1.8" fill="#0000c2">
<text x="19.6" y="72.9">Bottom</text>
<text x="19.6" y="95.3">Between</text>
<text x="28.4" y="95.3">Boards</text>
<text x="19.6" y="121.9">Top</text>
</g>
</svg>
